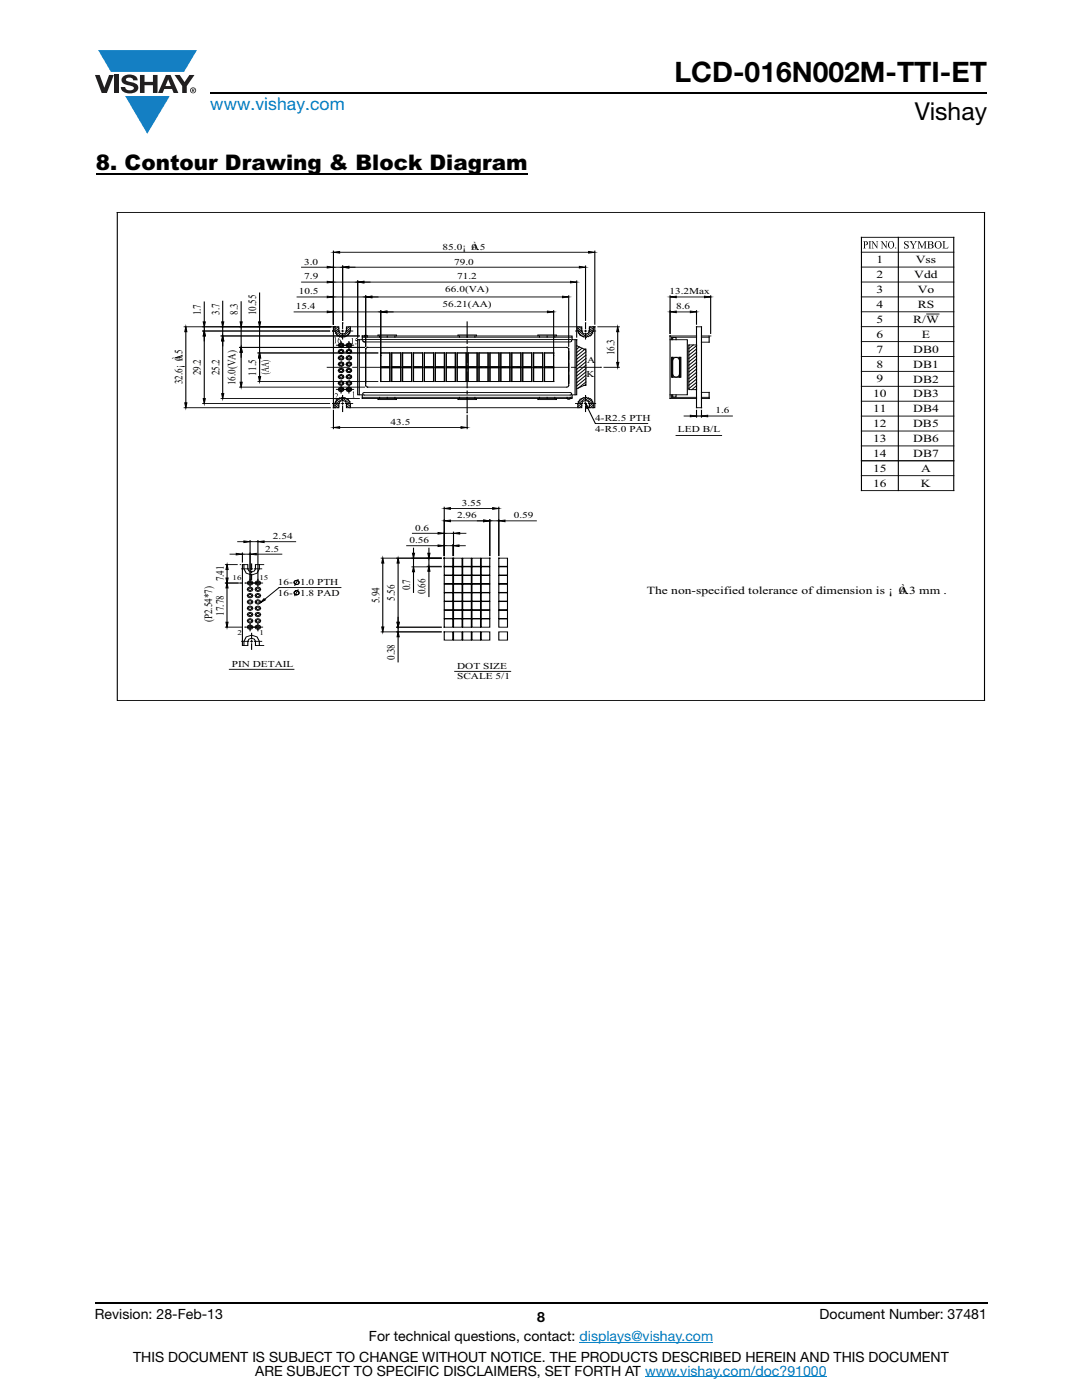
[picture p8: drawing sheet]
<svg xmlns="http://www.w3.org/2000/svg" width="216mm" height="279mm" viewBox="0 0 216 279" stroke-linecap="round" stroke-linejoin="round" font-family="sans-serif">
<g fill="#147fc3">
<path d="M19.6 10h19.7l-2.6 4.3h-1.1h-13.5z"/>
<path d="M25 19.2h8.9l-4.5 7.5z"/>
</g>
<g fill="#231f20">
<path d="M18.9 15h1l.9 2.5 1-2.5h.9l-1.4 3.6h-1z"/>
<path d="M22.9 15h.9v3.6h-.9z"/>
<path d="M24.6 15.3a2.1 2.1 0 0 1 2.8 .3l.1 .4h-.9a.79 .79 0 0 0-.7-.5 .79 .79 0 0 0-.8 .4l.3 .3 1 .2a1.08 1.08 0 0 1 1.2 1 1.08 1.08 0 0 1-1.1 1.2 1.73 1.73 0 0 1-2.4-1.2h.9a.96 .96 0 0 0 .8 .6 .96 .96 0 0 0 .9-.4 1.31 1.31 0 0 0-1.2-.6 1.03 1.03 0 0 1-1.1-.6 1.03 1.03 0 0 1 .2-1.1z"/>
<path d="M27.9 15h.9v1.3h1.7v-1.3h.9v3.6h-.9v-1.6h-1.7v1.6h-.9z"/>
<path d="M34.8 15h1.1l.9 1.4 1-1.4h1l-1.5 2.2v1.4h-.9v-1.4z"/>
<path d="M33.6 15.9l.5 1.3h-1.1zM33.1 15l-1.6 3.6h1l.3-.8h1.5l.3 .8h1l-1.6-3.6z"/>
<path d="M38.1 18a.46 .46 0 0 1 .9 0 .46 .46 0 0 1-.9 0zM37.9 18a.6 .6 0 0 0 1.2 0 .6 .6 0 0 0-1.2 0z"/>
<path d="M38.4 17.8h.2v.2h-.2zM38.3 17.7v.7h.1v-.3l.4 .3-.2-.3 .2-.2-.1-.2z"/>
</g>
<path d="M42 18.6h155M18.9 260h178.1" fill="none" stroke="#000" stroke-width=".36"/>
<path d="M115.6 267.9h26.7M128.7 274.8h36.3" fill="none" stroke="#007ec4" stroke-width=".2"/>
<path d="M18.9 30.7h178.1v127.4h-178.1z" fill="#fff"/>
<g fill="none" stroke="#000" stroke-width=".2">
<path d="M23.4 42.4h173v97.4h-173zM51.8 58.5v5.7M59.3 59.3h6M60.2 53.3h5.1M60.2 56.3h5.1M65.3 59.1l1.2 .2-1.2 .1zM65.3 56.1l1.2 .2-1.2 .2zM65.3 53.2l1.2 .1-1.2 .2zM66.5 59.3h6.5M66.5 50.3l1.3-.1v.3zM66.5 53.3h1.9M66.5 50.3h.1"/>
<path d="M66.5 50.1v14.6M67.8 50.3h49.7M68.4 53.3l1.2-.1v.3zM68.4 53.1v10.9M69.6 53.3h46M71.4 56.1v11.2M71.4 56.3l1.2-.2v.4zM71.4 56.3h-4.9M72.6 56.3h41.2M73 59.3l1.2-.2v.3zM73 59v10.1M112.3 59.1l1.2 .2-1.2 .1z"/>
<path d="M112.3 59.3h-38.1M113.5 59v10.1M113.8 56.1l1.3 .2-1.3 .2zM115.1 56.1v11.2M115.6 53.2l1.2 .1-1.2 .2zM116.8 53.1v10.9M117.5 50.2l1.2 .1-1.2 .2zM118.7 50.1v14.6M133.7 59v7.6M133.7 59.3l1.2-.2v.3zM134.9 59.3h5.7M140.6 59.1l1.2 .2-1.2 .1z"/>
<path d="M141.8 59v7.6M141.8 59.3h.1M171.9 59.3h18.4M171.9 53.3h18.4M171.9 56.3h18.4M171.9 50.3h18.4M171.9 47.4h18.4v50.5h-18.4zM179.3 47.4v50.5M37.1 65.2l.2 1h-.4zM37.1 66.2v14.2M40.5 66.1h25.3M40.6 79.5h.4l-.2 1z"/>
<path d="M40.6 64.2h.4l-.2 1zM40.8 66.1l.2 1h-.4zM40.8 60.3v3.9M40.8 65.2v.9M40.8 67.1v12.4M44.1 67h27.6M44.1 79.5h27.6M44.2 78.5h.4l-.2 1zM44.2 64.2h.4l-.2 1zM44.4 60.1v4.1M44.4 65.2v1.8M44.4 68v10.5"/>
<path d="M44.4 67.1l.2 .9h-.4zM47.8 77.3h24.9M47.9 76.3h.4l-.2 1zM47.9 64.2h.4l-.2 1zM48.1 60.2v4M48.1 65.2v4.1M48.1 70.3v6M48.1 69.3l.2 1h-.4zM51.5 70.4h23.9M51.5 76.1h23.9M51.6 75.2h.4l-.2 .9zM51.6 64.2h.4l-.2 1z"/>
<path d="M51.8 65.2v5.2M51.8 76.1h.1M51.8 70.4l.2 1h-.4zM51.8 71.4v3.8M58.7 62.2h6.6M65.3 73.3h4.3M65.3 62.1l1.2 .1-1.2 .2zM66.2 65.2h-29.4M66.4 66.1h1.4M66.5 65.2h.1M66.5 62.2h9.5M66.8 65.2v.9l.5 .8 1.1 .4 1.1-.4 .4-.8v-.9"/>
<path d="M66.8 65.2h.1M66.9 65.2l-.1 .1M67.1 77.7h3.4M67.1 68.9h3.4M67.2 79.8l.5 .4M67.4 79.6l.6 .4M67.5 65.2l-.7 .5M67.6 66l-.6 .5M67.6 65.5l-.8 .7M67.7 71.1l.4-.1 .3 .1 .2 .3-.2 .3-.3 .2-.4-.2-.2-.3zM67.7 73.6l.4-.1 .3 .1 .2 .3-.2 .3-.3 .2-.4-.2-.2-.3zM67.7 76.1l.4-.1 .3 .1 .2 .3-.2 .4-.3 .1-.4-.1-.2-.4z"/>
<path d="M67.7 74.9l.4-.2 .3 .2 .2 .3-.2 .3-.3 .1-.4-.1-.2-.3zM67.7 77.4l.4-.1 .3 .1 .2 .3-.2 .3-.3 .1-.4-.1-.2-.3zM67.7 68.6l.4-.2 .3 .2 .2 .3-.2 .3-.3 .1-.4-.1-.2-.3zM67.7 69.8l.4-.1 .3 .1 .2 .4-.2 .3-.3 .1-.4-.1-.2-.3zM67.7 72.4l.4-.2 .3 .2 .2 .3-.2 .3-.3 .1-.4-.1-.2-.3zM67.7 66.4l-.5 .4M67.8 79.4l.6 .5M67.8 72.6l.1-.2 .4 .1 .1 .2-.1 .1-.4 .1zM67.8 75.1l.1-.1h.4l.1 .2-.1 .2h-.4zM67.8 73.8l.1-.1 .4 .1 .1 .1-.1 .2-.4 .1zM67.8 72.5l-.3 .3M67.8 71.3l-.3 .2"/>
<path d="M67.8 73.8l-.3 .2M67.8 76.3l-.3 .2M67.8 75.1l-.3 .2M67.8 77.6l.2-.1h.3l.1 .2-.4 .2zM67.8 77.6l-.3 .2M67.8 70l.2-.1 .3 .1 .1 .2-.4 .2zM67.8 70l-.3 .3M67.8 68.8l-.3 .2M67.8 71.2h.5v.4h-.5zM67.8 76.3h.5v.3h-.5zM67.8 68.7h.5v.4h-.5zM67.9 72.9l-.2 .1"/>
<path d="M67.9 71.6l-.2 .2M67.9 74.1l-.2 .2M67.9 76.7l-.2 .1M67.9 75.4l-.2 .2M67.9 77.9l-.2 .2M67.9 70.4l-.2 .1M67.9 69.1l-.2 .2M68 66.6l-.6 .4M68.1 77v1.4M68.1 68.1v1.3M68.2 72.2l-.3 .3M68.2 71l-.3 .2"/>
<path d="M68.2 73.5l-.3 .2M68.2 76l-.3 .2M68.2 74.8l-.3 .2M68.2 77.3l-.3 .2M68.2 69.7l-.3 .2M68.2 66.1h.4M68.2 68.5l-.3 .2M68.2 79.3l1.7 1.4M68.4 78.9v1.2M68.4 65.9v.3M68.4 66.5v1.2M68.4 64.4v1.2"/>
<path d="M68.4 66.7l-.6 .5M68.5 72.4l-.2 .2M68.5 71.1l-.2 .2M68.5 73.7l-.2 .1M68.5 76.2l-.2 .1M68.5 74.9l-.2 .2M68.5 77.5l-.2 .1M68.5 69.9l-.2 .1M68.5 68.6l-.2 .2M68.6 72.8l-.4 .3M68.6 71.5l-.4 .3M68.6 74.1l-.4 .3"/>
<path d="M68.6 76.6l-.4 .3M68.6 75.3l-.4 .3M68.6 77.8l-.4 .3M68.6 70.3l-.4 .3M68.6 69l-.4 .3M68.8 79.4l1 .8M69 66.1h1.4M69.2 72.4l.4-.2 .4 .2 .2 .3-.2 .3-.4 .1-.4-.1-.1-.3zM69.2 71.1l.4-.1 .4 .1 .2 .3-.2 .3-.4 .2-.4-.2-.1-.3zM69.2 73.6l.4-.1 .4 .1 .2 .3-.2 .3-.4 .2-.4-.2-.1-.3zM69.2 76.1l.4-.1 .4 .1 .2 .3-.2 .4-.4 .1-.4-.1-.1-.4zM69.2 74.9l.4-.2 .4 .2 .2 .3-.2 .3-.4 .1-.4-.1-.1-.3z"/>
<path d="M69.2 77.4l.4-.1 .4 .1 .2 .3-.2 .3-.4 .1-.4-.1-.1-.3zM69.2 68.6l.4-.2 .4 .2 .2 .3-.2 .3-.4 .1-.4-.1-.1-.3zM69.2 69.8l.4-.1 .4 .1 .2 .4-.2 .3-.4 .1-.4-.1-.1-.3zM69.3 72.6l.2-.2 .3 .1 .1 .2-.1 .1-.3 .1zM69.3 73.8l.2-.1 .3 .1 .1 .1-.1 .2-.3 .1zM69.3 75.1l.2-.1h.3l.1 .2-.1 .2h-.3zM69.3 72.5l-.2 .3M69.3 71.3l-.2 .2M69.3 73.8l-.2 .2M69.4 76.3l-.3 .2M69.4 75.1l-.3 .2M69.4 77.6l.1-.1h.3l.1 .2-.4 .2z"/>
<path d="M69.4 77.6l-.3 .2M69.4 70l.1-.1 .3 .1 .1 .2-.4 .2zM69.4 70l-.3 .3M69.4 68.8l-.3 .2M69.4 71.2h.4v.4h-.4zM69.4 76.3h.4v.3h-.4zM69.4 68.7h.4v.4h-.4zM69.5 72.9l-.2 .1M69.5 71.6l-.2 .2M69.5 74.1l-.2 .2M69.5 76.7l-.2 .1M69.5 75.4l-.2 .2"/>
<path d="M69.5 77.9l-.2 .2M69.5 70.4l-.2 .1M69.5 69.1l-.2 .2M69.6 77v1.4M69.6 68.1v1.5M69.7 65.2l-.6 .4M69.7 72.2l-.2 .3M69.7 71l-.2 .2M69.7 73.5l-.2 .2M69.7 76l-.2 .2M69.7 74.8l-.2 .2M69.7 77.3l-.2 .2"/>
<path d="M69.7 69.7l-.2 .2M69.7 68.5l-.2 .2M69.8 66.4l-1 .9M69.9 65.9l-1.7 1.4M69.9 65.5l-.8 .6M70.1 72.4l-.2 .2M70.1 71.1l-.2 .2M70.1 73.7l-.2 .1M70.1 76.2l-.2 .1M70.1 74.9l-.2 .2M70.1 77.5l-.2 .1M70.1 69.9l-.2 .1"/>
<path d="M70.1 68.6l-.2 .2M70.1 72.8l-.3 .3M70.1 71.5l-.3 .3M70.1 74l-.3 .4M70.1 76.6l-.3 .3M70.1 75.3l-.3 .3M70.1 77.8l-.3 .3M70.1 70.3l-.3 .3M70.1 69l-.3 .3M70.4 73.3h.8M71.4 67.8h.9v-.7h41.8v.7h1v11h-1v.7h-41.8v-.7h-.9zM71.4 67.8h.1"/>
<path d="M71.7 67.8v11M72 73.3h3.9M72.3 67.3h41.8M72.3 79.3h41.8M72.3 67.1h.1M72.3 79.5h.1M72.4 78.4l41.4-.1 .3 .3-.3 .2h-41.1h-.3zM72.4 67.8l41.4-.1 .3 .3-.3 .2h-41.1h-.3zM72.6 67.1l.5-.2 .2 .2v.2M72.7 67v.3M72.7 69.3h-24.9M73 69.6l.3-.3h39.8l.4 .3"/>
<path d="M73 69.6v7.4l.3 .3h39.8l.4-.3v-7.4M73 69.6h.1M75.4 79.5v.2h3.7v-.2M75.4 67.1v-.3h3.7v.3M75.7 67v.3M75.7 79.3v.2M76 70.4h1.8M76 73.4h1.8v2.7h-1.8zM76 62.2l1.2-.1v.3zM76 76.1h.1M76 71h.1M76 62v11.2"/>
<path d="M76.6 73.3h.8M77.2 62.2l32 .1M77.3 67v.3M77.3 79.3v.2M77.8 70.4v2.8h-1.8M78.2 70.4h1.8v2.8h-1.8zM78.2 73.4h1.8v2.7h-1.8zM78.2 73.3h3.9M78.8 67v.3M78.8 79.3v.2M80.3 73.4h1.8v2.7h-1.8zM80.3 70.4h1.8v2.8h-1.8z"/>
<path d="M82.5 73.4h1.8v2.7h-1.8zM82.5 70.4h1.8v2.8h-1.8zM82.9 73.3h.8M84.4 73.3h3.9M84.7 70.4h1.8v2.8h-1.8zM84.7 73.4h1.8v2.7h-1.8zM84.7 76.1h1.8M86.9 73.4h1.8v2.7h-1.8zM88.7 70.4v2.8h-1.8M88.7 70.4h-1.8v2.8M89 73.4h1.9v2.7h-1.9zM89 70.4h1.9v2.8h-1.9z"/>
<path d="M89.1 73.3h.8M90.7 73.3h3.9M91.2 73.4h1.8v2.7h-1.8zM91.2 70.4h1.8v2.8h-1.8zM91.4 79.5v.2h3.7v-.2M91.4 67.1v-.3h3.7v.3M91.7 67v.3M91.7 79.3v.2M93.2 64.2v3.1M93.2 67.9v.7M93.2 69.2v3.2M93.2 73v.6"/>
<path d="M93.2 74.2v3.2M93.2 78v.6M93.2 79.3v3.1M93.4 73.4h1.8v2.8l-1.8-.1zM94.8 67v.3M94.8 79.3v.2M95.2 70.4v2.8h-1.8M95.2 70.4h-1.8v2.8M95.3 73.3h.8M95.6 73.4h1.8v2.7h-1.8zM95.6 70.4h1.8v2.8h-1.8zM96.9 73.3h3.9"/>
<path d="M97.8 70.4h1.8v2.8h-1.8zM97.8 73.4h1.8v2.8l-1.8-.1zM99.9 70.4h1.8v2.8h-1.8zM99.9 73.4h1.8v2.7h-1.8zM99.9 76.1h1.8M101.6 73.3h.8M102.1 70.4h1.8v2.8h-1.8zM102.1 73.4h1.8v2.8l-1.8-.1zM103.1 73.3h3.9M104.3 73.4h1.8v2.8l-1.8-.1zM106.1 70.4v2.8h-1.8M106.1 70.4h-1.8v2.8"/>
<path d="M106.5 70.4h1.8v2.8h-1.8zM106.5 73.4h1.8v2.8h-1.8zM106.5 76.1h1.8M107.3 79.5v.2h3.7v-.2M107.3 67.1v-.3h3.7v.3M107.6 79.3v.2M107.6 67v.3M107.8 73.3h.8M108.7 70.4h1.8v2.8h-1.8zM108.7 73.4h1.8v2.8h-1.8zM108.7 76.1h1.8M109.2 79.3v.2"/>
<path d="M109.2 67v.3M109.2 62.1l1.3 .1-1.3 .2zM109.4 73.3h3.9M110.5 62.2h.1M110.5 71h.1M110.5 62v8.5M110.7 79.3v.2M110.7 67v.3M113.1 79.5l.2 .2 .5-.2M113.2 79.3v.2M113.5 69.6h.1M113.8 79.3v.2"/>
<path d="M114 73.3h.8M114.8 67.8v11M114.9 66.1h1.4M115.1 69l1.8 .9v6.8l-1.8 .9M115.1 67.8h.1M115.3 65.2v.9l.5 .8 1 .4 1.1-.4 .5-.8v-.9M115.3 65.5l.8 .6M115.3 65.9l1.7 1.4M115.4 66.4l1 .9M115.5 65.2l.6 .4M115.6 73.3h4.3M115.6 69.2l-.5 .5"/>
<path d="M116.1 69.5l-1 .9M116.4 79.4l-1 .8M116.5 69.7h.4v.1M116.7 66.1h.3M116.7 69.7l-1.6 1.3M116.8 66.7l.6 .5M116.8 78.9v1.2M116.8 64.4v1.2M116.8 65.9v.3M116.8 66.5v1.2M116.8 64.4h.1M116.9 76.8v.1h-.4"/>
<path d="M116.9 72.2l-1.8 1.5M116.9 72.9l-1.8 1.5M116.9 70.2l-1.8 1.5M116.9 70.9l-1.8 1.5M116.9 71.6l-1.8 1.4M116.9 73.6l-1.8 1.4M116.9 74.2l-1.8 1.5M116.9 74.9l-1.8 1.5M116.9 75.6l-1.8 1.4M116.9 76.2l-1.5 1.3M117 79.3l-1.7 1.4M117.2 66.6l.6 .4"/>
<path d="M117.4 66.1h1.4M117.4 79.4l-.6 .5M117.5 66.4l.6 .4M117.6 66l.7 .5M117.6 65.5l.8 .7M117.7 65.2l.7 .5M117.8 79.6l-.6 .4M118.1 79.8l-.6 .4M118.3 65.2l.1 .1M118.7 65.2h.1M119.3 65.2h4.3M120.5 73.3h3.1"/>
<path d="M123.1 72.3h.4l-.2 1zM123.3 66.2v6.1M123.3 65.2l.2 1h-.4zM133.7 67.8h3.4v11h-3.4M133.7 62.2h.1M133.7 62.2l1.2-.1v.3zM134 78.8v.5h5M134 71.3h1.9v4h-1.9zM134.1 71.3v4M134.2 71.9l.2-.4 .5-.2 .5 .2 .2 .4M134.2 78.8v.4h.7v-.4M134.2 74.7l.2 .4 .5 .2 .5-.2 .2-.4"/>
<path d="M134.2 71.3v4M134.2 67.8v-.4h.7v.4M134.9 62.3h2.9M135.6 71.3v4M135.7 71.3v4M137.5 68.8h1.5v9h-1.5zM137.5 68.8v.1M137.8 62.1l1.2 .1-1.2 .2zM138.3 68.8l-.8 .8M139 67.1h-5.3v12.4h5.3M139 67.3h-5v.5M139 65.2h1v16.2h-1z"/>
<path d="M139 62v2.7M139 77l-1 .8M139 69l-1.5 1.2M139 69.7l-1.5 1.2M139 70.3l-1.5 1.3M139 71l-1.5 1.2M139 71.6l-1.5 1.3M139 72.3l-1.5 1.3M139 73l-1.5 1.2M139 73.7l-1.5 1.2M139 74.3l-1.5 1.3M139 75l-1.5 1.2"/>
<path d="M139 75.7l-1.5 1.2M139 76.3l-1.5 1.3M139 77.7l-.1 .1M140 78.3h1.5v1.2h-1.5M140 67.3h1.5M140 79.3h1.5M140 67.1h1.5v1.2h-1.5M141.8 67.1h.1M171.9 65.2h18.4M171.9 62.2h18.4M171.9 68.2h18.4M171.9 71.1h18.4"/>
<path d="M171.9 74.1h18.4M171.9 77.1h18.4M184.9 62.7h2.5M36.8 81.4h29.1M36.9 80.4h.4l-.2 1zM40.5 80.5h25.3M66.4 80.5h1.4M66.5 81.4h.1M66.5 85.3l1.3-.1v.3zM66.5 81.9v3.7M66.8 80.4l.8 .6M66.8 80.9l.7 .5"/>
<path d="M66.8 81.3l.1 .1M66.8 81.4v-.9l.5-.8 1.1-.4 1.1 .4 .4 .8v.9M66.9 80.1l.7 .5M67.8 85.3h24.2M68.2 80.5h.4M68.4 80.4v.3M68.4 81v1.1M68.9 80.5h1.5M69.1 80.5l.8 .6M69.1 81l.6 .4M69.1 80.5l-.2-.4-.5-.2-.6 .2-.2 .4v.9h-1.1M69.1 80.5v.9h47v-.9"/>
<path d="M92 85.2l1.2 .1-1.2 .2zM93.2 85.3h.1M93.2 82.4h.1M93.2 82.9v2.7M114.9 80.5h1.4M115.3 81.4v-.9l.5-.8 1-.4 1.1 .4 .5 .8v.9M116.1 80.5l.2-.4 .5-.2 .6 .2 .2 .4v.9h1.1v-16.2h-1.1v.9l-.2 .4-.6 .2-.5-.2-.2-.4v-.9h-47v.9l-.2 .4-.5 .2-.6-.2-.2-.4v-.9h-1.1v16.2M116.1 81l-.6 .4M116.1 80.5l-.8 .6M116.7 80.5h.3M116.8 80.5l.7 .9-.4 .1zM116.8 80.4v.3"/>
<path d="M116.8 81v1.1M117.3 81.5l1.5 3h10.4M117.4 80.5h1.4M118.3 80.1l-.7 .5M118.4 80.4l-.8 .6M118.4 81.3l-.1 .1M118.4 80.9l-.7 .5M134.9 86.9h9.1M136.5 83h1.3M137.8 82.9l1.2 .1-1.2 .2zM139 81.4h.1M139 81.9v1.4"/>
<path d="M140 81.4h.1M140 83l1.2-.1v.3zM140 81.9v1.4M140 83h-1M141.2 83h4.9M171.9 92h18.4M171.9 80.1h18.4M171.9 83h18.4M171.9 86h18.4M171.9 89h18.4M171.9 94.9h18.4M45 116.4h3.3"/>
<path d="M45 112.7h2.3M45.1 115.4h.4l-.2 1zM45.3 117.3v6.9M45.3 116.4l.2 .9h-.4zM45.3 113.7v1.7M45.3 112.7l.2 1h-.4zM45.9 110.6h1.2M47.1 110.4l1.3 .2-1.3 .2zM47.4 108.1h1.3M47.9 112.7h.1M48.2 113.5h1.4M48.4 112.7h.1"/>
<path d="M48.4 110.4v1.8M48.4 110.6h1.5M48.7 107.9l1.2 .2-1.2 .2zM48.7 112.7v.8l.4 .9 1.1 .4 1.1-.4 .4-.9v-.8M48.9 116.4h3.5M49.5 117.3l.4-.1 .4 .1 .2 .3-.2 .3-.4 .2-.4-.2-.2-.3zM49.5 118.6l.4-.2 .4 .2 .2 .3-.2 .3-.4 .1-.4-.1-.2-.3zM49.5 116l.4-.1 .4 .1 .2 .4-.2 .3-.4 .1-.4-.1-.2-.3zM49.5 119.8l.4-.1 .4 .1 .2 .3-.2 .3-.4 .2-.4-.2-.2-.3zM49.6 118.8l.2-.2 .3 .1 .1 .2-.1 .1-.3 .1zM49.6 116.2l.2-.1 .3 .1 .1 .2-.4 .2zM49.7 117.4h.4v.4h-.4z"/>
<path d="M49.9 110.6l1.2-.2v.4zM49.9 107.9v9.2M49.9 108.1h1.6M49.9 116.2h.1M50 113.5h.4M50.2 112.5v1.2M50.2 114v.3M50.2 114.6v1.2M50.8 113.5h1.4M51.1 118.6l.4-.2 .3 .2 .2 .3-.2 .3-.3 .1-.4-.1-.2-.3zM51.1 117.3l.4-.1 .3 .1 .2 .3-.2 .3-.3 .2-.4-.2-.2-.3zM51.1 119.8l.4-.1 .3 .1 .2 .3-.2 .3-.3 .2-.4-.2-.2-.3z"/>
<path d="M51.1 116l.4-.1 .3 .1 .2 .4-.2 .3-.3 .1-.4-.1-.2-.3zM51.1 110.6h5.1M51.2 118.8l.1-.2 .4 .1 .1 .2-.1 .1-.4 .1zM51.2 116.2l.2-.1 .3 .1 .1 .2-.4 .2zM51.2 117.4h.5v.4h-.5zM51.5 108.1l1.2-.2v.4zM51.5 107.9v9.2M51.5 116.2h.1M52.6 112.7h-1.6v.8l-.2 .5-.6 .1-.5-.1-.3-.5v-.8h-1v16.1h1v-.8l.3-.4 .5-.2 .6 .2 .2 .4v.8h1.6M52.7 119.5l.3 .2-1.1 .6zM52.7 108.1h6.3M59.1 115.8l-.4 .2v.3a.57 .57 0 0 0 .9 .2l.1-.3-.2-.3-.3-.1-.5 .4 .1 .3 .3 .2"/>
<path d="M59.1 117.9a.46 .46 0 0 0-.4 .7 .46 .46 0 0 0 .8 .1l.2-.4-.2-.3-.3-.1-.5 .3 .1 .3 .3 .2M59.3 115.8a.42 .42 0 0 1 .3 .4 .42 .42 0 0 1-.3 .5M59.3 117.9a.42 .42 0 0 1 .3 .3 .42 .42 0 0 1-.2 .5h-.1M59.5 115.7l-.7 1.1M59.5 117.7l-.7 1.2M68 117.3h-12.3l-2.9 2.3M76.1 111.4h11.9M76.4 111.4l.2 1h-.4zM76.4 112.4v12.7M79.4 112.4v11.8M79.4 111.4l.3 1h-.5zM81.2 108.9h6.2"/>
<path d="M82.2 113.1h5.8M82.3 110.4h.4l-.2 1zM82.3 106.4h5.1M82.5 109.4v1M82.5 111.4v1.7M82.5 114.1v4.1M82.5 113.1l.2 1h-.4zM85.3 113h2.7M85.4 110.4h.4l-.2 1zM85.6 109.4v1M85.6 111.4v1.6M85.6 114v5.1"/>
<path d="M85.6 113l.2 1h-.4zM87.4 106.3l1.2 .1-1.2 .2zM87.4 108.7l1.2 .2-1.2 .2zM88.6 101.2v9.7M88.6 111.4h.1M88.6 113.1h.1M88.6 113h.1M88.6 118.3h1.8v1.7h-1.8zM88.6 116.6h1.8v1.6h-1.8zM88.6 114.9h1.8v1.6h-1.8zM88.6 113.1h1.8v1.7h-1.8zM88.6 111.4h1.8v1.6h-1.8z"/>
<path d="M88.6 106.4h1.9M88.6 103.9h.1M88.6 108.9h1.8M88.6 101.5l1.3-.2v.3zM88.6 103.9l1.3-.1v.3zM89.9 101.5h8.4M89.9 103.9h6.6M90.4 108.9l1.2-.2v.4zM90.4 108.7v2.2M90.4 111.4h.1M90.5 106.4l1.2-.1v.3zM90.5 106.2v4.7"/>
<path d="M90.5 111.4h.1M90.5 118.3h1.7v1.7h-1.7zM90.5 116.6h1.7v1.6h-1.7zM90.5 114.9h1.7v1.6h-1.7zM90.5 113.1h1.7v1.7h-1.7zM90.5 111.4h1.7v1.6h-1.7zM91.6 108.9h1.2M91.7 106.4h1.2M92.3 118.3h1.8v1.7h-1.8zM92.3 116.6h1.8v1.6h-1.8zM92.3 114.9h1.8v1.6h-1.8zM92.3 113.1h1.8v1.7h-1.8z"/>
<path d="M92.3 111.4h1.8v1.6h-1.8zM94.2 118.3h1.7v1.7h-1.7zM94.2 116.6h1.7v1.6h-1.7zM94.2 114.9h1.7v1.6h-1.7zM94.2 113.1h1.7v1.7h-1.7zM94.2 111.4h1.7v1.6h-1.7zM96 118.3h1.7v1.7h-1.7zM96 116.6h1.7v1.6h-1.7zM96 114.9h1.7v1.6h-1.7zM96 113.1h1.7v1.7h-1.7zM96 111.4h1.7v1.6h-1.7zM96.5 103.8l1.2 .1-1.2 .2z"/>
<path d="M97.7 103.9h1.8M97.7 103.7v7.2M97.7 111.4h.1M98.3 101.3l1.2 .2-1.2 .1zM99.5 101.2v9.7M99.5 101.5h.1M99.5 111.4h.1M99.5 103.9l1.3-.1v.3zM99.5 111.4h1.8v1.6h-1.8zM99.5 113.1h1.8v1.7h-1.8zM99.5 114.9h1.8v1.6h-1.8zM99.5 116.6h1.8v1.6h-1.8z"/>
<path d="M99.5 118.3h1.8v1.7h-1.8zM100.8 103.9h6.2M45 125.2h3.3M45.1 124.2h.4l-.2 1zM45.8 133.6h12.8M48.2 128h1.4M48.7 128.8v-.8l.4-.9 1.1-.3 1.1 .3 .4 .9v.8M48.9 125.2h.1M49 125.2h3.4M49.5 121.1l.4-.2 .4 .2 .2 .3-.2 .3-.4 .1-.4-.1-.2-.3zM49.5 122.3l.4-.1 .4 .1 .2 .3-.2 .4-.4 .1-.4-.1-.2-.4zM49.5 123.6l.4-.1 .4 .1 .2 .3-.2 .3-.4 .1-.4-.1-.2-.3z"/>
<path d="M49.5 124.8l.4-.1 .4 .1 .2 .4-.2 .3-.4 .1-.4-.1-.2-.3zM49.6 121.3l.2-.1h.3l.1 .2-.1 .2h-.3zM49.6 120l.2-.1h.3l.1 .2-.1 .2-.3 .1zM49.6 123.8l.2-.1h.3l.1 .2-.4 .2zM49.7 122.5h.4v.3h-.4zM49.7 125h.4v.3h-.4zM49.9 124.4v1.5M50 128h.4M50.2 126.4v1.1M50.2 127.8v.4M50.2 128.5v1.1M50.8 128h1.4"/>
<path d="M51.1 122.3l.4-.1 .3 .1 .2 .3-.2 .4-.3 .1-.4-.1-.2-.4zM51.1 121.1l.4-.2 .3 .2 .2 .3-.2 .3-.3 .1-.4-.1-.2-.3zM51.1 124.8l.4-.1 .3 .1 .2 .4-.2 .3-.3 .1-.4-.1-.2-.3zM51.1 123.6l.4-.1 .3 .1 .2 .3-.2 .3-.3 .1-.4-.1-.2-.3zM51.2 120l.1-.1 .4 .1 .1 .1-.1 .2-.4 .1zM51.2 121.3l.1-.1h.4l.1 .2-.1 .2h-.4zM51.2 123.8l.2-.1h.3l.1 .2-.4 .2zM51.2 122.5h.5v.3h-.5zM51.2 125h.5v.3h-.5zM51.5 124.4v1.5M76.1 126.1h11.9M76.2 125.1h.4l-.2 1z"/>
<path d="M79.1 125.2h8.9M79.2 124.2h.5l-.3 1zM79.4 125.2v.9M79.4 127.1v5M79.4 126.1l.3 1h-.5zM88.6 125.2h.1M88.6 126.1h.1M88.6 126.1h1.8v1.6h-1.8zM88.6 123.5h1.8v1.7h-1.8zM88.6 121.8h1.8v1.6h-1.8zM88.6 120.1h1.8v1.6h-1.8zM90.5 126.1h1.7v1.6h-1.7z"/>
<path d="M90.5 123.5h1.7v1.7h-1.7zM90.5 121.8h1.7v1.6h-1.7zM90.5 120.1h1.7v1.6h-1.7zM90.7 134h11.2M92.3 126.1h1.8v1.6h-1.8zM92.3 123.5h1.8v1.7h-1.8zM92.3 121.8h1.8v1.6h-1.8zM92.3 120.1h1.8v1.6h-1.8zM94.2 126.1h1.7v1.6h-1.7zM94.2 123.5h1.7v1.7h-1.7zM94.2 121.8h1.7v1.6h-1.7zM94.2 120.1h1.7v1.6h-1.7z"/>
<path d="M96 126.1h1.7v1.6h-1.7zM96 123.5h1.7v1.7h-1.7zM96 121.8h1.7v1.6h-1.7zM96 120.1h1.7v1.6h-1.7zM99.5 126.1h1.8v1.6h-1.8zM99.5 120.1h1.8v1.6h-1.8zM99.5 121.8h1.8v1.6h-1.8zM99.5 123.5h1.8v1.7h-1.8z"/>
</g>
<g fill="#000">
<path d="M65.3 59.1l1.2 .2-1.2 .1zM65.3 56.1l1.2 .2-1.2 .2zM65.3 53.1l1.2 .2-1.2 .2zM66.5 50.3l1.3-.1v.3zM68.4 53.3l1.2-.2v.4zM71.4 56.3l1.2-.2v.4zM73 59.3l1.2-.2v.3zM112.3 59.1l1.2 .2-1.2 .1zM113.8 56.1l1.3 .2-1.3 .2zM115.6 53.1l1.2 .2-1.2 .2zM117.5 50.2l1.2 .1-1.2 .2zM133.7 59.3l1.2-.2v.3z"/>
<path d="M140.6 59.1l1.2 .2-1.2 .1zM172.4 48.2h.3h-.1v.6l.1 .1h-.1v.4l.2 .3h-.6l.2-.1zM172.2 48.1h.5a.41 .41 0 0 1 .5 .5 .41 .41 0 0 1-.6 .3 .35 .35 0 0 0 .4-.3 .35 .35 0 0 0-.3-.4zM173.3 48.1h.5l-.1 .3v1.1l.1 .1h-.5l.2-.3v-1.1zM174.1 48.3l.1 1.2 .2 .1h-.5l.2-.1zM173.9 48.1h.3l.8 1.1v.4zM174.8 48.1h.4l-.1 .1v1.4l-.1-1.4zM176 48.3l.1 1.2 .1 .1h-.4l.1-.1zM175.7 48.1h.4l.7 1.1 .1 .4zM176.6 48.1h.5l-.2 .1v1.4l-.1-1.4zM177.5 48.2h.3a.78 .78 0 0 0 0 1.3l-.2 .1a.83 .83 0 0 1-.1-1.4zM177.5 48.2a.72 .72 0 0 1 .9 .6 .72 .72 0 0 1-.8 .8 .76 .76 0 0 0 .6-.7 .76 .76 0 0 0-.4-.7z"/>
<path d="M178.7 49.4h.1v.2h-.1zM180.4 49.1l.3 .4h.2l-.5 .1zM180.4 48.3l.4-.2 .3 .1-.5 .1v.2a.72 .72 0 0 1 .6 1l-.3 .1-.4-.1h.6a.52 .52 0 0 0-.6-.7zM180.8 48.2l.5-.1v.5zM181.5 48.1h.6l-.2 .2 .1 .1a1.16 1.16 0 0 1 .4 1.1l.1 .1h-.6l.2-.1v-.5zM182.5 48.1l.5 .1-.7 .8 .4-.7zM183.3 48.2l.1 .2v1.1l.2 .1h-.5l.2-.1zM183.1 48.1h.4l.5 1.2-.1 .3-.5-1.2zM184.5 48.1l.4 .1-.4 .2-.6 1.2zM184.5 48.4l.2-.2v1.1l.2 .3h-.6l.2-.3zM185.1 48.2h.5h-.2v.6h.6l-.6 .1v.6h.6l-1 .1 .2-.3v-1.1zM185 48.1h.6a.4 .4 0 0 1 .5 .2 .4 .4 0 0 1-.1 .5h-.4l.4-.1-.1-.4z"/>
<path d="M185.6 48.9h.6v.5l-.5 .1 .2-.1 .1-.2-.1-.3zM186.6 48.4l.3-.2h.3a.74 .74 0 0 0-.5 .7 .74 .74 0 0 0 .5 .6l-.2 .1a.77 .77 0 0 1-.4-1.2zM186.9 48.2a.75 .75 0 0 1 1 .6 .75 .75 0 0 1-.9 .8 .71 .71 0 0 0 .7-.8 .71 .71 0 0 0-.8-.6zM188 49.5h1l.3-.3-.1 .4zM188 48.1h.7l-.3 .3 .1 1 .2 .1h-.6l.1-.2v-.9zM37.1 65.2l.2 1h-.4zM40.8 66.1l.2 .9h-.4zM40.6 79.5h.4l-.2 1zM40.6 64.2h.4l-.2 1zM44.4 67.1l.2 .9h-.4zM44.2 78.5h.4l-.2 1zM44.2 64.2h.4l-.2 1z"/>
<path d="M48.1 69.3l.2 1h-.4zM47.9 76.3h.4l-.2 1zM47.9 64.2h.4l-.2 1zM51.8 70.4l.2 1h-.4zM51.6 75.2h.4l-.2 .9zM51.6 64.2h.4l-.2 1zM52.1 73.8l1.5-.5v.4h-.5l-.1 .3v-.3zM52.1 72.8l1.5-.5v.4h-.5l-.1 .3v-.3zM52 74.3l1 .2 1.1-.2-.6 .3a1.64 1.64 0 0 1-1.5-.3zM52.1 73.8l.9 .2 .1-.3v.3l.4 .1 .1-.1v.3zM52.1 72.8l.9 .2 .1-.3v.3l.4 .1 .1-.1v.3zM52 72.3a1.63 1.63 0 0 1 2.1 0h-.1a2.11 2.11 0 0 0-1.9-.1z"/>
<path d="M65.3 62.1l1.2 .2-1.2 .1zM66.7 67.4h.1zM66.7 67.4l.3-.1v1l.1 .2h-.4l.1-.1 .1-.8zM66.8 79.6l.7-.2-.1 .3zM66.9 78.5h.4l-.5 .3zM67.1 78.6l.2-.1a.94 .94 0 0 1-.5 1.1l.1-.1a.52 .52 0 0 0 .4-.4 .52 .52 0 0 0-.2-.5zM67.7 67.4l.3-.1-.3 .1-.1 .4a.41 .41 0 0 0 .1 .7h-.1a.69 .69 0 0 1 .1-1.1zM67.5 67.8h.4zM67.7 67.8h.2a.43 .43 0 0 1 .1 .4 .43 .43 0 0 1-.3 .3h-.1a.35 .35 0 0 0 .3-.3 .35 .35 0 0 0-.2-.4zM70.1 67.6l.3-.1v1.1l.1 .1h-.4l.1-.1 .1-.9zM70.3 78.2h.1zM70.3 78.3l.3-.2v1l.2 .3h-.4l.1-.1v-.8v-.2z"/>
<path d="M70.8 68.6l.4 .1h-.4zM71 67.5h.4l-.4 .3a.41 .41 0 0 1 .4 .4 .41 .41 0 0 1-.3 .4 .35 .35 0 0 0 .2-.4 .35 .35 0 0 0-.5-.2zM76 62.3l1.2-.2v.3zM109.2 62.1l1.3 .2-1.3 .1zM123.3 65.2l.2 1h-.4zM123.1 72.3h.4l-.2 1zM133.7 62.3l1.2-.2v.3zM137.8 62.1l1.2 .2-1.2 .1zM36.9 80.4h.4l-.2 1zM66.5 85.3l1.3-.1v.3zM92 85.2l1.2 .1-1.2 .2zM116.8 80.5l.7 .9-.4 .1z"/>
<path d="M137.8 82.9l1.2 .1-1.2 .2zM140 83l1.2-.1v.3zM45.1 115.4h.4l-.2 1zM45.3 112.7l.2 1h-.4zM45.3 116.4l.2 .9h-.4zM47.1 110.4l1.3 .2-1.3 .2zM48.7 107.9l1.2 .2-1.2 .2zM49.9 110.6l1.2-.2v.4zM51.5 108.1l1.2-.2v.4zM52.7 119.5l.3 .2-1 .6zM76.4 111.4l.2 1h-.4zM79.4 111.4l.3 1h-.5z"/>
<path d="M82.3 110.4h.4l-.2 1zM82.5 113.1l.2 1h-.4zM85.4 110.4h.4l-.2 1zM85.6 113l.2 1h-.4zM87.4 106.3l1.2 .1-1.2 .2zM87.4 108.7l1.2 .2-1.2 .2zM88.6 101.5l1.3-.2v.3zM88.6 103.9l1.3-.1v.3zM90.4 108.9l1.2-.2v.4zM90.5 106.4l1.2-.1v.3zM96.5 103.8l1.2 .1-1.2 .2zM98.3 101.3l1.2 .2-1.2 .1z"/>
<path d="M99.5 103.9l1.3-.1v.3zM45.1 124.2h.4l-.2 1zM76.2 125.1h.4l-.2 1zM79.2 124.2h.5l-.3 1zM79.4 126.1l.3 1h-.5z"/>
</g>
<path d="M19.2 34.7h86.1" fill="none" stroke="#000" stroke-width=".26"/>
<text font-size="5.6" x="134.6" y="16.4">LCD-016N002M-TTI-ET</text>
<text font-size="4.9" x="182.5" y="24">Vishay</text>
<text font-size="4.3" x="19.2" y="34">8. Contour Drawing &amp; Block Diagram</text>
<text font-size="3.5" fill="#007ec4" x="42" y="21.9">www.vishay.com</text>
<g font-size="2.8">
<text x="18.9" y="263.3">Revision: 28-Feb-13</text>
<text x="107.2" y="263.8">8</text>
<text x="163.6" y="263.3">Document Number: 37481</text>
<text x="73.6" y="267.7">For technical questions, contact: displays@vishay.com</text>
<text x="26.5" y="271.7">THIS DOCUMENT IS SUBJECT TO CHANGE WITHOUT NOTICE. THE PRODUCTS DESCRIBED HEREIN AND THIS DOCUMENT</text>
<text x="50.9" y="274.6">ARE SUBJECT TO SPECIFIC DISCLAIMERS, SET FORTH AT www.vishay.com/doc?91000</text>
</g>
<g font-size="2.3">
<text x="40.1" y="62.9" transform="rotate(-90 40.1 62.9)">1.7</text>
<text x="43.8" y="62.8" transform="rotate(-90 43.8 62.8)">3.7</text>
<text x="47.5" y="62.8" transform="rotate(-90 47.5 62.8)">8.3</text>
<text x="51.1" y="62.9" transform="rotate(-90 51.1 62.9)">10.55</text>
<text x="122.6" y="70.9" transform="rotate(-90 122.6 70.9)">16.3</text>
<text x="36.4" y="76.7" transform="rotate(-90 36.4 76.7)">32.6¡ À</text>
<text x="36.4" y="72.1" transform="rotate(-90 36.4 72.1)">0.5</text>
<text x="40.1" y="74.9" transform="rotate(-90 40.1 74.9)">29.2</text>
<text x="43.8" y="74.9" transform="rotate(-90 43.8 74.9)">25.2</text>
<text x="47" y="76.9" transform="rotate(-90 47 76.9)">16.0(VA)</text>
<text x="51.1" y="74.9" transform="rotate(-90 51.1 74.9)">11.5</text>
<text x="44.7" y="116" transform="rotate(-90 44.7 116)">7.41</text>
<text x="78.8" y="119.9" transform="rotate(-90 78.8 119.9)">5.56</text>
<text x="81.9" y="117.8" transform="rotate(-90 81.9 117.8)">0.7</text>
<text x="84.9" y="118.6" transform="rotate(-90 84.9 118.6)">0.66</text>
<text x="42.4" y="124.2" transform="rotate(-90 42.4 124.2)">(P2.54*7)</text>
<text x="44.6" y="122.9" transform="rotate(-90 44.6 122.9)">17.78</text>
<text x="75.7" y="120.4" transform="rotate(-90 75.7 120.4)">5.94</text>
<text x="78.8" y="131.7" transform="rotate(-90 78.8 131.7)">0.38</text>
</g>
<g font-size="2.2">
<text x="174.9" y="52.5">1</text>
<text x="182.7" y="52.5">Vss</text>
<text x="174.9" y="55.5">2</text>
<text x="174.9" y="58.5">3</text>
<text x="182.4" y="55.5">Vdd</text>
<text x="183.1" y="58.5">Vo</text>
<text x="174.9" y="64.4">5</text>
<text x="174.9" y="61.5">4</text>
<text x="182.2" y="64.4">R/W</text>
<text x="183.1" y="61.5">RS</text>
<text x="174.9" y="67.4">6</text>
<text x="174.9" y="70.4">7</text>
<text x="182.2" y="70.4">DB0</text>
<text x="183.9" y="67.4">E</text>
<text x="174.9" y="76.3">9</text>
<text x="174.9" y="73.4">8</text>
<text x="182.2" y="73.4">DB1</text>
<text x="182.2" y="76.3">DB2</text>
<text x="174.2" y="79.3">10</text>
<text x="174.2" y="82.3">11</text>
<text x="182.2" y="79.3">DB3</text>
<text x="182.2" y="82.3">DB4</text>
<text x="174.2" y="88.2">13</text>
<text x="174.2" y="85.3">12</text>
<text x="182.2" y="85.3">DB5</text>
<text x="182.2" y="88.2">DB6</text>
<text x="174.2" y="94.2">15</text>
<text x="174.2" y="91.2">14</text>
<text x="182.2" y="91.2">DB7</text>
<text x="183.8" y="94.1">A</text>
<text x="174.2" y="97.2">16</text>
<text x="183.8" y="97.2">K</text>
<text x="129.1" y="118.5">The non-specified tolerance of dimension is ¡ À</text>
<text x="179.4" y="118.5">0.3 mm .</text>
</g>
<g font-size="1.8">
<text x="60.7" y="52.8">3.0</text>
<text x="88.3" y="49.8">85.0¡ À</text>
<text x="90.6" y="52.8">79.0</text>
<text x="94.1" y="49.8">0.5</text>
<text x="59.6" y="58.7">10.5</text>
<text x="60.7" y="55.8">7.9</text>
<text x="88.8" y="58.4">66.0(VA)</text>
<text x="91.2" y="55.8">71.2</text>
<text x="133.6" y="58.7">13.2Max</text>
<text x="59" y="61.7">15.4</text>
<text x="88.3" y="61.3">56.21(AA)</text>
<text x="134.9" y="61.7">8.6</text>
<text x="117" y="75.2">K</text>
<text x="117.2" y="72.5">A</text>
<text x="142.8" y="82.5">1.6</text>
<text x="77.9" y="84.8">43.5</text>
<text x="118.8" y="84.1">4-R2.5 PTH</text>
<text x="118.8" y="86.2">4-R5.0 PAD</text>
<text x="135.3" y="86.2">LED B/L</text>
<text x="92.1" y="101">3.55</text>
<text x="54.5" y="107.6">2.54</text>
<text x="82.8" y="105.9">0.6</text>
<text x="91.2" y="103.4">2.96</text>
<text x="102.5" y="103.4">0.59</text>
<text x="52.9" y="110.1">2.5</text>
<text x="81.7" y="108.4">0.56</text>
<text x="55.4" y="116.8">16-</text>
<text x="55.4" y="118.9">16-</text>
<text x="59.9" y="116.8">1.0 PTH</text>
<text x="59.9" y="118.9">1.8 PAD</text>
<text x="46.2" y="133.1">PIN DETAIL</text>
<text x="91.2" y="135.6">SCALE 5/1</text>
<text x="91.2" y="133.5">DOT SIZE</text>
</g>
<g font-size="1.5">
<text x="46.4" y="115.8">16</text>
<text x="51.7" y="115.8">15</text>
<text x="47.4" y="126.8">2</text>
<text x="51.7" y="126.8">1</text>
</g>
</svg>
